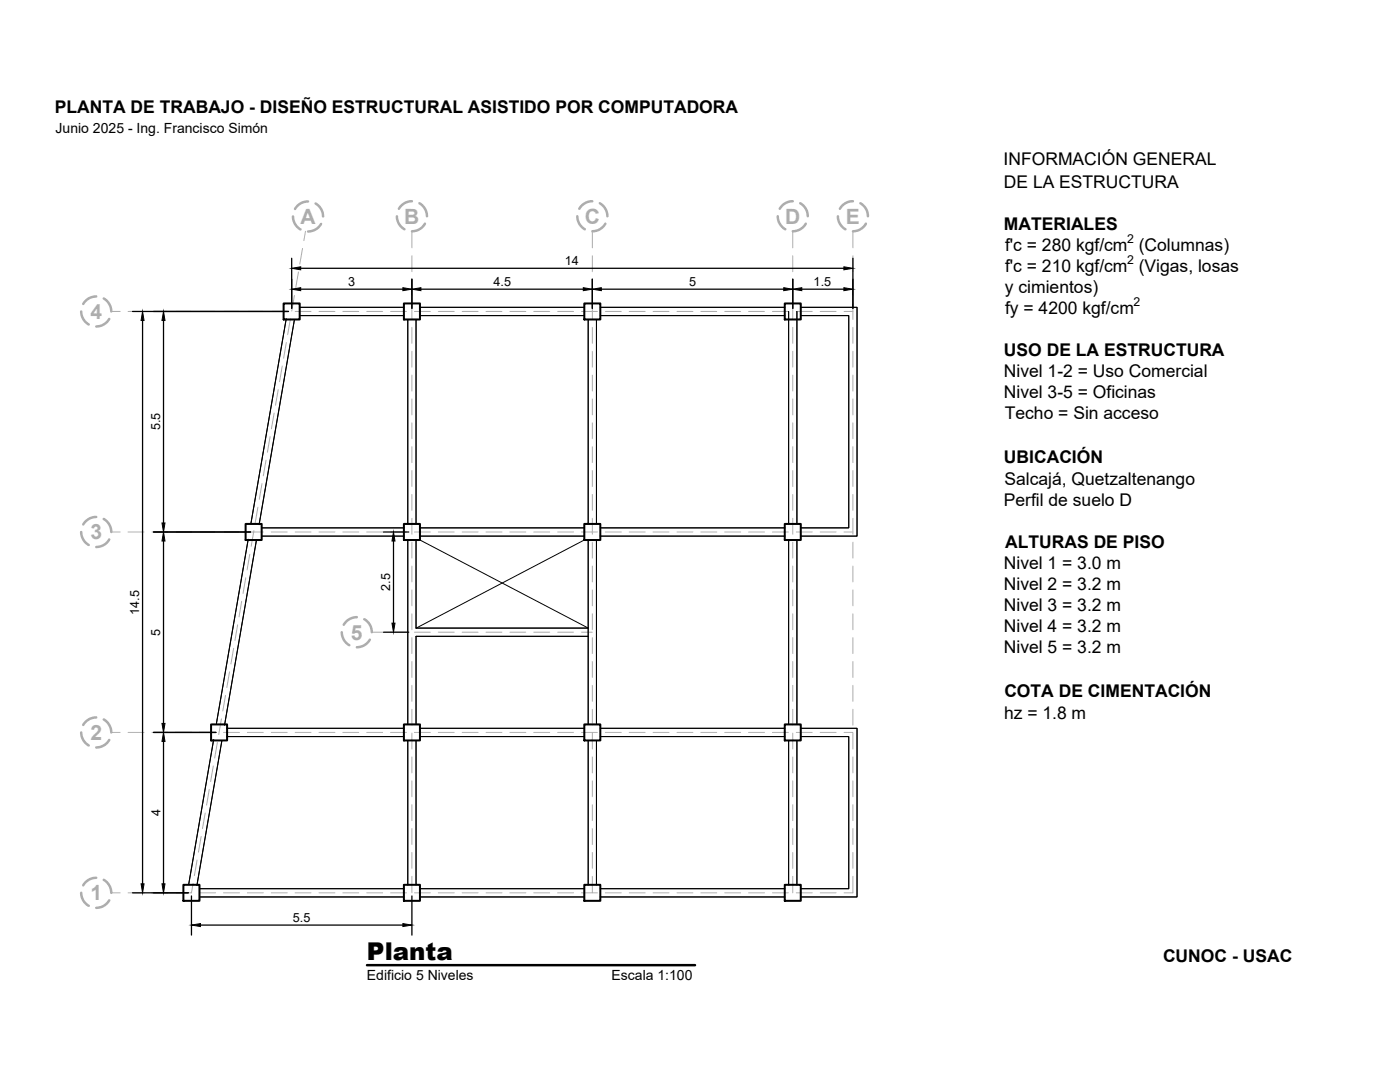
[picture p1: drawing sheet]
<svg xmlns="http://www.w3.org/2000/svg" width="279mm" height="216mm" viewBox="0 0 279 216" stroke-linecap="round" stroke-linejoin="round" font-family="sans-serif">
<!-- layer: 02 Perfiles grilla -->
<g fill="none" stroke="#adadad" stroke-width=".2">
<path d="M58.8 59l-.6 3.1M59.6 54.3l-.6 3.1M60.4 49.6l-.6 3.1M61 46.1l-.4 1.9M82.2 46.1v3.3M82.2 51v3.2M82.2 55.8v3.2M118.2 46.1v3.3M118.2 51v3.2M118.2 55.8v3.2M158.2 46.1v3.3M158.2 51v3.2"/>
<path d="M158.2 55.8v3.2M170.2 46.1v3.3M170.2 51v3.2M170.2 55.8v3.2M22.2 62.1h1.8M25.6 62.1h3.1M30.3 62.1h3.2M35.1 62.1h3.2M39.8 62.1h3.2M44.6 62.1h3.2M49.4 62.1h3.1M54.1 62.1h3.2"/>
<path d="M55.5 77.7l-.5 3.2M56.3 73l-.5 3.2M57.1 68.4l-.5 3.1M57.9 63.7l-.5 3.1M58.9 62.1h3.2M63.7 62.1h3.1M68.4 62.1h3.2M73.2 62.1h3.2M77.9 62.1h3.2M82.2 60.6v3.1M82.2 65.3v3.2M82.2 70.1v3.2"/>
<path d="M82.2 74.8v3.2M82.2 79.6v3.2M82.7 62.1h3.2M87.5 62.1h3.1M92.2 62.1h3.2M97 62.1h3.2M101.8 62.1h3.1M106.5 62.1h3.2M111.3 62.1h3.2M116 62.1h3.2M118.2 60.6v3.1M118.2 65.3v3.2"/>
<path d="M118.2 70.1v3.2M118.2 74.8v3.2M118.2 79.6v3.2M120.8 62.1h3.2M125.6 62.1h3.1M130.3 62.1h3.2M135.1 62.1h3.2M139.9 62.1h3.1M144.6 62.1h3.2M149.4 62.1h3.2M154.2 62.1h3.1M158.2 60.6v3.1"/>
<path d="M158.2 65.3v3.2M158.2 70.1v3.2M158.2 74.8v3.2M158.2 79.6v3.2M158.9 62.1h3.2M163.7 62.1h3.2M168.4 62.1h1.8M170.2 60.6v3.1M170.2 65.3v3.2M170.2 70.1v3.2M170.2 74.8v3.2M170.2 79.6v3.2"/>
<path d="M52.3 96.5l-.6 3.1M53.1 91.8l-.6 3.1M53.9 87.1l-.5 3.1M54.7 82.4l-.5 3.2M82.2 84.4v3.1M82.2 89.1v3.2M82.2 93.9v3.2M82.2 98.7v3.1M118.2 84.4v3.1M118.2 89.1v3.2M118.2 93.9v3.2M118.2 98.7v3.1"/>
<path d="M158.2 84.4v3.1M158.2 89.1v3.2M158.2 93.9v3.2M158.2 98.7v3.1M170.2 84.4v3.1M170.2 89.1v3.2M170.2 93.9v3.2M170.2 98.7v3.1M22.2 106.2h1.8M25.6 106.2h3.1M30.3 106.2h3.2M35.1 106.2h3.2"/>
<path d="M39.8 106.2h3.2M44.6 106.2h3.2M48.2 120l-.5 3.1M49 115.3l-.5 3.1M49.4 106.2h3.1M49.9 110.6l-.6 3.1M50.7 105.9l-.6 3.1M51.5 101.2l-.6 3.1M54.1 106.2h3.2M58.9 106.2h3.2M63.7 106.2h3.1M68.4 106.2h3.2"/>
<path d="M73.2 106.2h3.2M77.9 106.2h3.2M82.2 103.4v3.2M82.2 108.2v3.2M82.2 112.9v3.2M82.2 117.7v3.2M82.7 106.2h3.2M87.5 106.2h3.1M92.2 106.2h3.2M97 106.2h3.2M101.8 106.2h3.1M106.5 106.2h3.2"/>
<path d="M111.3 106.2h3.2M116 106.2h3.2M118.2 103.4v3.2M118.2 108.2v3.2M118.2 112.9v3.2M118.2 117.7v3.2M120.8 106.2h3.2M125.6 106.2h3.1M130.3 106.2h3.2M135.1 106.2h3.2M139.9 106.2h3.1M144.6 106.2h3.2"/>
<path d="M149.4 106.2h3.2M154.2 106.2h3.1M158.2 103.4v3.2M158.2 108.2v3.2M158.2 112.9v3.2M158.2 117.7v3.2M158.9 106.2h3.2M163.7 106.2h3.2M168.4 106.2h1.8M170.2 103.4v3.2M170.2 108.2v3.2M170.2 112.9v3.2"/>
<path d="M170.2 117.7v3.2M45 138.8l-.5 3.1M45.8 134.1l-.5 3.1M46.6 129.4l-.5 3.1M47.4 124.7l-.5 3.1M74.2 126.1h2.2M77.9 126.1h3.2M82.2 122.5v3.1M82.2 127.2v3.2M82.2 132v3.2M82.2 136.8v3.1M82.7 126.1h3.2"/>
<path d="M87.5 126.1h3.1M92.2 126.1h3.2M97 126.1h3.2M101.8 126.1h3.1M106.5 126.1h3.2M111.3 126.1h3.2M116 126.1h2.2M118.2 122.5v3.1M118.2 127.2v3.2M118.2 132v3.2M118.2 136.8v3.1M158.2 122.5v3.1"/>
<path d="M158.2 127.2v3.2M158.2 132v3.2M158.2 136.8v3.1M170.2 122.5v3.1M170.2 127.2v3.2M170.2 132v3.2M170.2 136.8v3.1M22.2 146.1h1.8M25.6 146.1h3.1M30.3 146.1h3.2M35.1 146.1h3.2M39.8 146.1h3.2"/>
<path d="M41.8 157.5l-.6 3.1M42.6 152.8l-.6 3.2M43.4 148.1l-.6 3.2M44.2 143.4l-.6 3.2M44.6 146.1h3.2M49.4 146.1h3.1M54.1 146.1h3.2M58.9 146.1h3.2M63.7 146.1h3.1M68.4 146.1h3.2M73.2 146.1h3.2M77.9 146.1h3.2"/>
<path d="M82.2 141.5v3.2M82.2 146.3v3.2M82.2 151v3.2M82.2 155.8v3.2M82.7 146.1h3.2M87.5 146.1h3.1M92.2 146.1h3.2M97 146.1h3.2M101.8 146.1h3.1M106.5 146.1h3.2M111.3 146.1h3.2M116 146.1h3.2"/>
<path d="M118.2 141.5v3.2M118.2 146.3v3.2M118.2 151v3.2M118.2 155.8v3.2M120.8 146.1h3.2M125.6 146.1h3.1M130.3 146.1h3.2M135.1 146.1h3.2M139.9 146.1h3.1M144.6 146.1h3.2M149.4 146.1h3.2M154.2 146.1h3.1"/>
<path d="M158.2 141.5v3.2M158.2 146.3v3.2M158.2 151v3.2M158.2 155.8v3.2M158.9 146.1h3.2M163.7 146.1h3.2M168.4 146.1h1.8M170.2 141.5v3.2M170.2 146.3v3.2M170.2 151v3.2M170.2 155.8v3.2M22.2 178.2h1.8"/>
<path d="M25.6 178.2h3.1M30.3 178.2h3.2M35.1 178.2h3.2M38.5 176.3l-.3 1.9M39.3 171.6l-.5 3.1M39.8 178.2h3.2M40.1 166.9l-.5 3.1M41 162.2l-.6 3.1M44.6 178.2h3.2M49.4 178.2h3.1M54.1 178.2h3.2M58.9 178.2h3.2"/>
<path d="M63.7 178.2h3.1M68.4 178.2h3.2M73.2 178.2h3.2M77.9 178.2h3.2M82.2 160.6v3.1M82.2 165.3v3.2M82.2 170.1v3.2M82.2 174.9v3.3M82.7 178.2h3.2M87.5 178.2h3.1M92.2 178.2h3.2M97 178.2h3.2"/>
<path d="M101.8 178.2h3.1M106.5 178.2h3.2M111.3 178.2h3.2M116 178.2h3.2M118.2 160.6v3.1M118.2 165.3v3.2M118.2 170.1v3.2M118.2 174.9v3.3M120.8 178.2h3.2M125.6 178.2h3.1M130.3 178.2h3.2M135.1 178.2h3.2"/>
<path d="M139.9 178.2h3.1M144.6 178.2h3.2M149.4 178.2h3.2M154.2 178.2h3.1M158.2 160.6v3.1M158.2 165.3v3.2M158.2 170.1v3.2M158.2 174.9v3.3M158.9 178.2h3.2M163.7 178.2h3.2M170.2 160.6v3.1M170.2 165.3v3.2"/>
<path d="M170.2 170.1v3.2M170.2 174.9v3.3h-1.8"/>
</g>
<!-- layer: 01 Planta muros -->
<g fill="none" stroke="#000" stroke-width=".4">
<path d="M56.6 60.6h3.2v3.1h-3.2zM80.6 60.6h3.2v3.1h-3.2zM116.6 60.6h3.2v3.1h-3.2zM156.6 60.6h3.2v3.1h-3.2zM49 104.5h3.2v3.3h-3.2zM80.6 104.5h3.2v3.3h-3.2zM116.6 104.5h3.2v3.3h-3.2zM156.6 104.5h3.2v3.3h-3.2zM42.1 144.6h3.2v3.1h-3.2zM80.6 144.6h3.2v3.1h-3.2zM116.6 144.6h3.2v3.1h-3.2zM156.6 144.6h3.2v3.1h-3.2z"/>
<path d="M36.6 176.6h3.2v3.2h-3.2zM80.6 176.6h3.2v3.2h-3.2zM116.6 176.6h3.2v3.2h-3.2zM156.6 176.6h3.2v3.2h-3.2z"/>
</g>
<!-- layer: 01 Planta caminamiento -->
<g fill="none" stroke="#000" stroke-width=".2">
<path d="M57.1 63.6l-7 40.8M58.7 63.9l-7 40.8M58.8 63.9l-7.1 40.8M59.8 61.3h20.8M59.8 63h20.8M81.4 63.7v40.8M83 63.7v40.8M83.8 61.3h32.8M83.8 63h32.8M117.4 63.7v40.8M119 63.7v40.8M119.8 61.3h36.8"/>
<path d="M119.8 63h36.8M157.4 62.1v42.4M159 62.1v42.4M159.8 61.3h11.3v45.7h-11.3M159.8 63h9.6v42.3h-9.6M49.5 107.6l-6.3 36.8M51.1 107.9l-6.3 36.8 6.4-36.8M52.2 105.3h28.4M52.2 107h28.4M81.4 107.8v36.8M83 107.8v17.5M83.8 105.3h32.8"/>
<path d="M83.8 107h32.8M83.8 107.8l33.6 17.5M116.6 107.8l-33.6 17.5M117.4 107.8v36.8M119 107.8v36.8M119.8 105.3h36.8M119.8 107h36.8M157.4 107.8v36.8M159 107.8v36.8M83 125.3h34.4M117.4 127h-34.4v17.6M42.6 147.6l-4.9 28.8"/>
<path d="M44.3 147.9l-5 28.8M45.3 145.3h35.3M45.3 147h35.3M81.4 147.7v28.9M83 147.7v28.9M83.8 145.3h32.8M83.8 147h32.8M117.4 147.7v28.9M119 147.7v28.9M119.8 145.3h36.8M119.8 147h36.8M157.4 147.7v28.9"/>
<path d="M159 147.7v28.9M159.8 145.3h11.3v33.7h-11.3h11.2v-33.7h-11.2M159.8 147h9.6v30.3h-9.6M39.8 177.3h40.8M39.8 179h40.8M83.8 177.3h32.8M83.8 179h32.8M119.8 177.3h36.8M119.8 179h36.8"/>
</g>
<g fill="none" stroke="#000" stroke-width=".25">
<path d="M58.2 51.5v10M60 57.7h20.4M60 53.5h108.4M82.2 55.7v5.8M84 57.7h32.4M118.2 55.7v5.8M120 57.7h36.4M158.2 55.7v5.8M160 57.7h8.4M170.2 51.5v10M26.5 62.1h31.1M28.5 63.9v112.5"/>
<path d="M32.6 63.9v40.5M30.6 106.2h19.4M32.6 108v36.3M76.5 106.2h5.1M78.5 108v16.3M76.5 126.1h5.1M30.6 146.1h12.5M32.6 147.9v28.5M26.5 178.2h11.1M38.2 178.8v7.8M82.2 178.8v7.8M40 184.6h40.4"/>
</g>
<g fill="#000" stroke="#000" stroke-width=".2">
<path d="M58.2 57.7l1.8-.3v.6zM58.2 53.5l1.8-.3v.6zM80.4 57.4l1.8 .3-1.8 .3zM82.2 57.7l1.8-.3v.6zM116.4 57.4l1.8 .3-1.8 .3zM118.2 57.7l1.8-.3v.6zM156.4 57.4l1.8 .3-1.8 .3zM158.2 57.7l1.8-.3v.6zM168.4 57.4l1.8 .3-1.8 .3zM168.4 53.2l1.8 .3-1.8 .3zM28.5 62.1l.2 1.8h-.5zM32.6 62.1l.3 1.8h-.6z"/>
<path d="M32.6 106.2l.3 1.8h-.6zM32.3 104.4h.6l-.3 1.8zM78.5 106.2l.3 1.8h-.6zM78.2 124.3h.6l-.3 1.8zM32.6 146.1l.3 1.8h-.6zM32.3 144.3h.6l-.3 1.8zM28.2 176.4h.5l-.2 1.8zM32.3 176.4h.6l-.3 1.8zM38.2 184.6l1.8-.3v.6zM80.4 184.3l1.8 .3-1.8 .3z"/>
</g>
<!-- layer: 02 Perfiles grilla -->
<g fill="none" stroke="#adadad" stroke-width=".5">
<path d="M19.2 59.2a2.94 2.94 0 0 0-2.6 1.5M20.7 59.6a3 3 0 0 1 1.5 2.5M58.5 43.2a2.96 2.96 0 0 0 1.5 2.6M61.5 40.2a2.94 2.94 0 0 0-2.6 1.5M63 40.6a3 3 0 0 1 1.5 2.6M64.1 44.7a2.99 2.99 0 0 1-2.6 1.5M79.2 43.2a2.96 2.96 0 0 0 1.5 2.5M82.2 40.2a2.94 2.94 0 0 0-2.6 1.5M83.7 40.5a3 3 0 0 1 1.5 2.7M84.8 44.6a2.97 2.97 0 0 1-2.6 1.5M115.2 43.2a2.96 2.96 0 0 0 1.5 2.5M118.2 40.2a2.94 2.94 0 0 0-2.6 1.5"/>
<path d="M119.7 40.5a3 3 0 0 1 1.5 2.7M120.8 44.6a2.97 2.97 0 0 1-2.6 1.5M155.2 43.2a2.96 2.96 0 0 0 1.5 2.5M158.2 40.2a2.98 2.98 0 0 0-2.6 1.5M159.7 40.5a2.97 2.97 0 0 1 1.5 2.7M160.8 44.6a2.94 2.94 0 0 1-2.6 1.5M167.2 43.2a2.96 2.96 0 0 0 1.5 2.5M170.2 40.2a2.95 2.95 0 0 0-2.6 1.5M171.7 40.5a2.97 2.97 0 0 1 1.5 2.7M172.8 44.6a2.94 2.94 0 0 1-2.6 1.5M16.2 62.2a2.99 2.99 0 0 0 1.5 2.6M21.8 63.6a2.99 2.99 0 0 1-2.6 1.5"/>
<path d="M16.2 106.2a2.96 2.96 0 0 0 1.5 2.5M19.2 103.2a2.96 2.96 0 0 0-2.6 1.5M20.7 103.6a3 3 0 0 1 1.5 2.6M21.8 107.6a2.97 2.97 0 0 1-2.6 1.5M68.2 126.2a2.96 2.96 0 0 0 1.5 2.5M71.2 123.2a3 3 0 0 0-2.6 1.5M72.7 123.6a2.97 2.97 0 0 1 1.5 2.5M73.8 127.6a2.97 2.97 0 0 1-2.6 1.6M16.2 146.2a2.99 2.99 0 0 0 1.5 2.6M19.2 143.2a3 3 0 0 0-2.6 1.5M20.7 143.6a3 3 0 0 1 1.5 2.5M21.8 147.6a2.99 2.99 0 0 1-2.6 1.5"/>
<path d="M16.2 178.2a2.96 2.96 0 0 0 1.5 2.5M19.2 175.2a2.94 2.94 0 0 0-2.6 1.5M20.7 175.6a3 3 0 0 1 1.5 2.6M21.8 179.6a2.99 2.99 0 0 1-2.6 1.5"/>
</g>
<path d="M73.2 192.6h65.5" fill="none" stroke="#000" stroke-width=".5"/>
<text font-size="4.9" x="73.2" y="191.6">Planta</text>
<g font-size="4.2" fill="#adadad">
<text x="60" y="44.7">A</text>
<text x="80.7" y="44.7">B</text>
<text x="116.7" y="44.7">C</text>
<text x="156.7" y="44.7">D</text>
<text x="168.8" y="44.7">E</text>
<text x="18" y="63.7">4</text>
<text x="18" y="107.6">3</text>
<text x="70" y="127.6">5</text>
<text x="18" y="147.7">2</text>
<text x="18" y="179.7">1</text>
</g>
<g font-size="3.5">
<text x="10.9" y="22.5">PLANTA DE TRABAJO - DISEÑO ESTRUCTURAL ASISTIDO POR COMPUTADORA</text>
<text x="200.3" y="32.9">INFORMACIÓN GENERAL</text>
<text x="200.3" y="37.4">DE LA ESTRUCTURA</text>
<text x="200.4" y="45.8">MATERIALES</text>
<text x="200.6" y="50">f'c = 280 kgf/cm (Columnas)</text>
<text x="200.6" y="58.4">y cimientos)</text>
<text x="200.6" y="54.2">f'c = 210 kgf/cm (Vigas, losas</text>
<text x="200.6" y="62.6">fy = 4200 kgf/cm</text>
<text x="200.4" y="71">USO DE LA ESTRUCTURA</text>
<text x="200.3" y="75.2">Nivel 1-2 = Uso Comercial</text>
<text x="200.3" y="79.4">Nivel 3-5 = Oficinas</text>
<text x="200.5" y="83.6">Techo = Sin acceso</text>
<text x="200.4" y="92.3">UBICACIÓN</text>
<text x="200.3" y="101">Perfil de suelo D</text>
<text x="200.5" y="96.8">Salcajá, Quetzaltenango</text>
<text x="200.3" y="113.6">Nivel 1 = 3.0 m</text>
<text x="200.6" y="109.4">ALTURAS DE PISO</text>
<text x="200.3" y="117.8">Nivel 2 = 3.2 m</text>
<text x="200.3" y="122">Nivel 3 = 3.2 m</text>
<text x="200.3" y="126.1">Nivel 4 = 3.2 m</text>
<text x="200.3" y="130.3">Nivel 5 = 3.2 m</text>
<text x="200.4" y="143.5">hz = 1.8 m</text>
<text x="200.4" y="139">COTA DE CIMENTACIÓN</text>
<text x="232.1" y="191.9">CUNOC - USAC</text>
</g>
<g font-size="2.8">
<text x="11.1" y="26.5">Junio 2025 - Ing. Francisco Simón</text>
<text x="73.2" y="195.6">Edificio 5 Niveles</text>
<text x="122.1" y="195.6">Escala 1:100</text>
</g>
<g font-size="2.5">
<text x="112.7" y="52.9">14</text>
<text x="69.5" y="57">3</text>
<text x="98.5" y="57">4.5</text>
<text x="137.5" y="57">5</text>
<text x="162.4" y="57">1.5</text>
<text x="32" y="85.9" transform="rotate(-90 32 85.9)">5.5</text>
<text x="77.9" y="117.9" transform="rotate(-90 77.9 117.9)">2.5</text>
<text x="27.8" y="122.7" transform="rotate(-90 27.8 122.7)">14.5</text>
<text x="32" y="126.9" transform="rotate(-90 32 126.9)">5</text>
<text x="32" y="162.8" transform="rotate(-90 32 162.8)">4</text>
<text x="58.5" y="183.9">5.5</text>
</g>
<g font-size="2.4">
<text x="225" y="48.5">2</text>
<text x="225" y="52.7">2</text>
<text x="226.2" y="61.1">2</text>
</g>
</svg>
